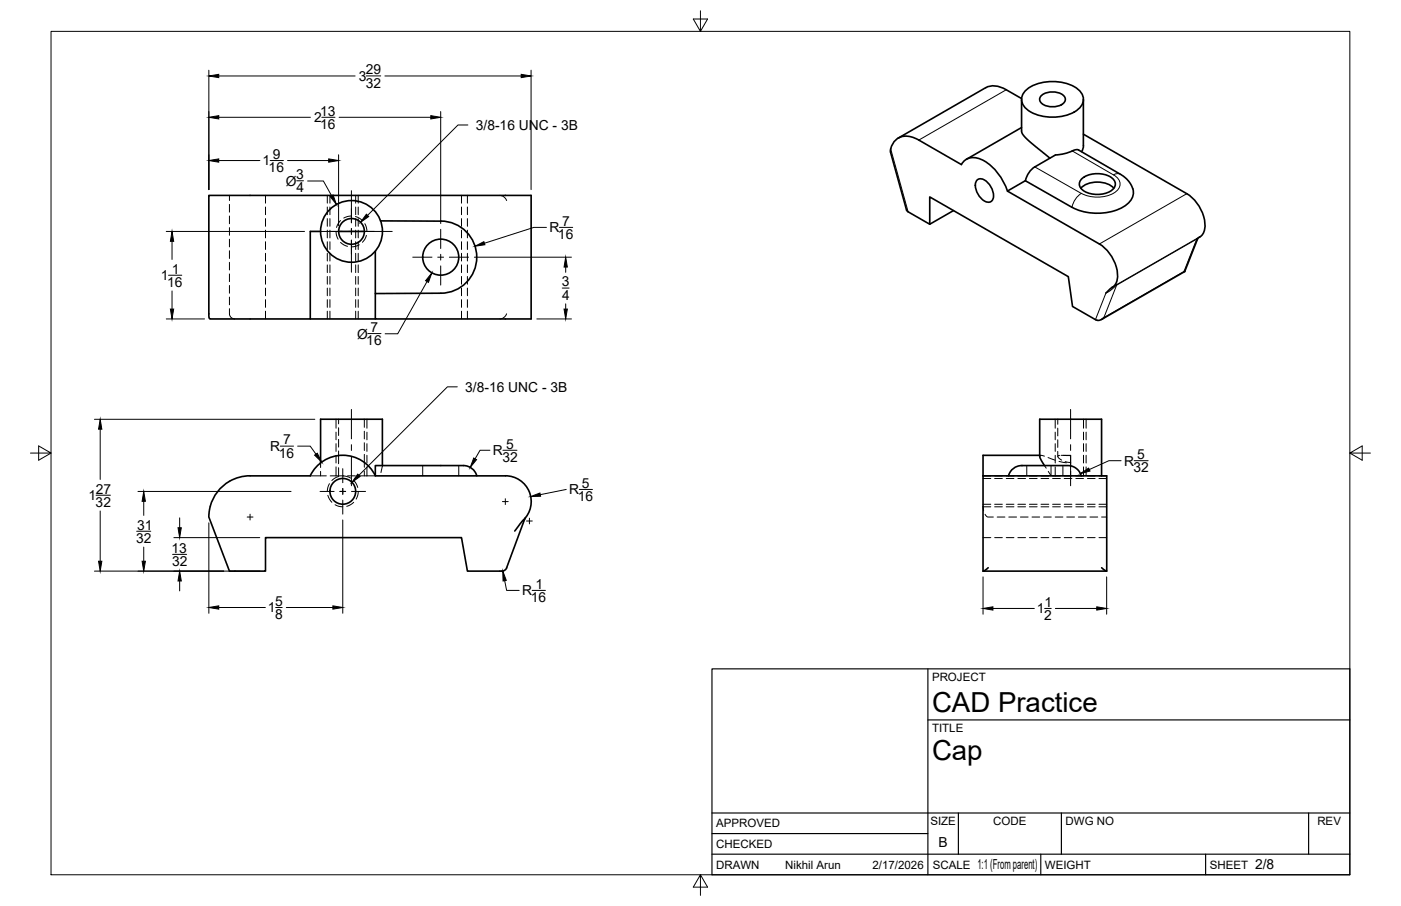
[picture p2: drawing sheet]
<svg xmlns="http://www.w3.org/2000/svg" width="432mm" height="279mm" viewBox="0 0 432 279" stroke-linecap="round" stroke-linejoin="round" font-family="sans-serif">
<!-- layer: Hidden -->
<g fill="none" stroke="#000" stroke-width=".31">
<path d="M70.7 60.3v1.5M70.7 63v2.4M70.7 66.6v2.4M70.7 70.2v2.4M70.7 73.8v2.3M70.7 77.3v2.4M81.8 60.3v2.4M81.8 63.8v2.4M81.8 67.4v2.4M81.8 71v2.4M81.8 74.5v2.4M81.8 78.1v2.4"/>
<path d="M101.7 60.3v2.4M101.7 63.8v2.4M101.7 67.4v2.4M101.7 71v2.4M101.7 74.5v2.4M101.7 78.1v2.4M103.6 71.4l.1 1.2 .5 1.2M104.9 68l-1.2 2.1M105 74.8l.9 .7 1.2 .5M108.3 66.6l-2.4 .6M109.6 66.8l1.1 .4 1 .8M109.6 60.3v2.4"/>
<path d="M109.6 63.8v2.4M109.6 67.4v2.4M109.6 71v2.4M109.6 74.5v2.4M109.6 78.1v2.4M110.7 75.5l-1.1 .5-1.3 .1M112.4 69l.5 1.1 .2 1.3M112.9 72.6l-.4 1.2-.8 .9M142.2 60.3v2.4M142.2 63.8v2.4M142.2 67.4v2.4M142.2 71v2.4"/>
<path d="M142.2 74.5v2.4M142.2 78.1v2.4M144.1 60.3v2.4M144.1 63.8v2.4M144.1 67.4v2.4M144.1 71v2.4M144.1 74.5v2.4M144.1 78.1v2.4M154.1 60.3a2.4 2.4 0 0 1 2 1.5M70.7 95.2v1.6a1.65 1.65 0 0 0 1.7 1.6M70.7 80.9v2.4M70.7 84.5v2.3"/>
<path d="M70.7 88v2.4M70.7 91.6v2.4M81.8 81.7v2.4M81.8 85.3v2.4M81.8 88.8v2.4M81.8 92.4v2.4M81.8 96v2.4M101.7 81.7v2.4M101.7 85.3v2.4M101.7 88.8v2.4M101.7 92.4v2.4M101.7 96v2.4"/>
<path d="M109.6 81.7v2.4M109.6 85.3v2.4M109.6 88.8v2.4M109.6 92.4v2.4M109.6 96v2.4M142.2 81.7v2.4M142.2 85.3v2.4M142.2 88.8v2.4M142.2 92.4v2.4M142.2 96v2.4M144.1 81.7v2.4M144.1 85.3v2.4"/>
<path d="M144.1 88.8v2.4M144.1 92.4v2.4M144.1 96v2.4M156.1 96.8a2.4 2.4 0 0 1-2 1.6M104.4 129.3v1.4M104.4 131.9v2.4M104.4 135.5v2.4M104.4 139.1v3.9M112.3 129.3v2.5M112.3 133v2.4M112.3 136.5v2.4M326 129.3v1.6"/>
<path d="M326 132v2.4M326 135.6v2.4M326 139.2v1.6M333.9 129.3v2.8M333.9 133.3v2.3M333.9 136.8v2.4M95.6 146.7h5M98.8 142.8v1.4M98.8 145.4v1.3M101 152.8l.5 1.1 .8 1M101.5 149.2l-.5 1.1-.1 1.2M101.8 146.7h4.1"/>
<path d="M103.3 155.7l1.1 .4 1.2 .2M104.4 144.2v2.5M104.4 146.9l-1.1 .5-1 .8M105.7 146.8l1.2 .1 1.1 .5M107.1 146.7h2.4M109 154.9l-1 .8-1.1 .4M109 148.2l1.3 2.1M110.4 151.6l-.1 1.2-.5 1.1M110.7 146.7h5M112.3 140.1v4M112.3 145.3v1.4M117.8 143.6l-.4 2.1"/>
<path d="M117.9 143.6v.1M130.3 143.6v3.1M141.4 143.6v3.1M303 156.1l.2 1.4M303 147.6h2.4M303 155.5h2.4M303.6 158.6l.8 .8h1.8M306.6 147.6h2.3M306.6 155.5h2.3M307.3 159.4h2.4M310.1 147.6h2.4M310.1 155.5h2.4"/>
<path d="M310.9 159.4h2.4M313.7 147.6h2.4M313.7 155.5h2.4M314.5 159.4h2.4M316.5 143.6v3.1M317.3 147.6h2.4M317.3 155.5h2.4M318.1 159.4h2.3M320.4 140.4h.4M320.8 147.6h2.4M320.8 155.5h2.4M321.6 159.4h2.4"/>
<path d="M321.9 140.7l-1.1-.3-.3 .4M321.9 143.6l.6 .8M323 141.1l2.2 .8M323.9 143.6v3.1l-.8-1.3M324.4 147.6h2.4M324.4 155.5h2.4M325.2 159.4h2.4M326.4 142.3l2.3 .4M326.6 140.4l-.5 .2v.3l1.1 1M327 140.4h3v2.2M327.6 143.6v3.1M327.7 140.4l2.3 .1"/>
<path d="M328 147.6h2.4M328 155.5h2.4M328.3 142.4l1.7 .2M328.8 159.4h2.4M329.9 142.8h.1M330 142.6v1.5M330 145.3v1.4M331.6 147.6h2.3M331.6 155.5h2.3M332.4 159.4h2.4M333.9 140.4v2.4M333.9 144v2.7"/>
<path d="M335.2 147.6h2.3M335.2 155.5h2.3M335.9 159.4h2.4M338.7 147.6h2.4M338.7 155.5h2.4M339.5 159.4h1.6M303 165.8h2.4M306.6 165.8h2.3M310.1 165.8h2.4M313.7 165.8h2.4M317.3 165.8h2.4M320.8 165.8h2.4"/>
<path d="M324.4 165.8h2.4M328 165.8h2.4M331.6 165.8h2.3M335.2 165.8h2.3M338.7 165.8h2.4"/>
</g>
<!-- layer: Visible -->
<g fill="none" stroke="#000" stroke-width=".51">
<path d="M314.9 30.6v10l.2 .6 1.7 2 6.8 5.6M314.9 30.4l-4.8-2.7a6.3 6.3 0 0 0-6.3-.6l-27 15.5M314.9 39.3l-17 9.8M316 28a13.9 13.9 0 0 1 14.2-1.7 5.2 5.2 0 0 1 3.7 4.7 6.9 6.9 0 0 1-5.9 4.7 13.7 13.7 0 0 1-12-2.5 3.6 3.6 0 0 1 0-5.2zM321 29.4a5.5 5.5 0 0 1 7.1 .5 1.93 1.93 0 0 1-1.5 2.7 5.5 5.5 0 0 1-6-1.2 1.5 1.5 0 0 1 .4-2zM333.9 30.6v14.3M274.5 45.9l-.1 1 5 17.9M274.5 45.9a5.1 5.1 0 0 1 8-3.1l13.8 7.9a4.4 4.4 0 0 1 6.2-1.5 16.7 16.7 0 0 1 8 9.7M301.2 55.5a2.51 2.51 0 0 1 3.3 .9 5.2 5.2 0 0 1 1.4 5.2 1.93 1.93 0 0 1-3.1 0 5.5 5.5 0 0 1-1.9-5.7zM316.1 55.7a6.6 6.6 0 0 1 2.8-4.2l6.4-3.7a18 18 0 0 0 5.9-1.5l1.2-.1 13.2 7.7 2.4 2.2a5.1 5.1 0 0 1 .8 5.3 12.6 12.6 0 0 1-11.1 4.4l-4.4-.7-2.9-1.2M333.1 58.1a7.7 7.7 0 0 1 10.2 0M333.6 55a7.8 7.8 0 0 1 9.8 .6 2.33 2.33 0 0 1-1.3 3.4 8 8 0 0 1-9-1 2.09 2.09 0 0 1 .5-3z"/>
<path d="M333.9 41.4l31.9 18.3a11.9 11.9 0 0 1 5.4 11.3 2.7 2.7 0 0 1-1.6 2.2l-.6 .7-3.9 9.8M333.9 44.9l-.5 1.9M98.8 71.4h-3.2v27l-31.1-.2-.1-.7v-37.2h99.3v38.1h-48v-7.9M104.4 71.4h7.9M117.3 68.1l18.6 .1a11.1 11.1 0 0 1 11 11.1 11.1 11.1 0 0 1-11 11.1l-20.2 .1v-13.1M279.4 64.8l.5 .5M279.9 65.3l6.7 3.9v-8.5l42.7 24.6 1.3 9.2 7 4.1a1.97 1.97 0 0 0 2.6-.7M293.9 64.9l-7.3 4.3M330.4 63.9l-14.4-8.2-5.5 3.2 28.3 16.3M338.8 75.2a11.8 11.8 0 0 1 5.5 11.4 3.2 3.2 0 0 1-1.5 2M95.6 98.4h20.1M342.8 88.6l-1.9 1.7"/>
<path d="M342.8 88.6h.1M364.9 83.7h.3M365.1 83.8l-25.6 14.7M64.8 156.1l-.4 3.3 6.3 16.7h11.1v-10.3h60.4l1.9 10.3h11l.6-.4 .5-.6 5.7-15.4M77.1 146.7h18.5M77.1 146.7a12.7 12.7 0 0 0-12.3 9.4M95.6 146.7a11.1 11.1 0 0 1 10.1-6.3 11.1 11.1 0 0 1 10 6.3M98.8 142.8v-13.5h19.1v14.3M155.8 146.7h-40.1v-3.1h26.5a4.4 4.4 0 0 1 4.8 3.1M155.8 146.7a8.1 8.1 0 0 1 7.5 5.5 8.1 8.1 0 0 1-2.7 8.9l-2 2.7M303 146.7l.1 29.4M303 146.7h38.1l-.1 29.4"/>
<path d="M320.4 140.4h-17.4v6.3M321.9 143.6l-1.4-2.7-.1-11.6h19.1v17.4M333.2 146.7l-1.1-1.9-.9-.7-1.2-.4-10.1-.1a18.9 18.9 0 0 0-7 .5l-1.5 1.4-.6 1.2M303.1 176.1h37.9M304.6 175.1l-1.5 1M339.5 175.1l1.5 1"/>
<circle cx="108.3" cy="71.4" r="4"/>
<circle cx="108.4" cy="71.4" r="9.5"/>
<circle cx="135.8" cy="79.3" r="5.6"/>
<circle cx="105.7" cy="151.5" r="4"/>
</g>
<!-- layer: Hidden Narrow -->
<g fill="none" stroke="#000" stroke-width=".31">
<path d="M100.9 60.3v2.4M100.9 63.8v2.4M100.9 67.4v2.4M100.9 71v2.4M100.9 74.5v2.4M100.9 78.1v2.4M110.4 60.3v2.4M110.4 63.8v2.4M110.4 67.4v2.4M110.4 71v2.4M110.4 74.5v2.4M110.4 78.1v2.4"/>
<path d="M100.9 81.7v2.4M100.9 85.3v2.4M100.9 88.8v2.4M100.9 92.4v2.4M100.9 96v2.4M110.4 81.7v2.4M110.4 85.3v2.4M110.4 88.8v2.4M110.4 92.4v2.4M110.4 96v2.4M103.6 129.3v2.8M103.6 133.3v2.3"/>
<path d="M103.6 136.8v2.4M113.1 129.3v2.8M113.1 133.3v2.3M113.1 136.8v2.4M325.2 129.3v2.8M325.2 133.3v2.3M325.2 136.8v2.4M334.8 129.3v2.8M334.8 133.3v2.3M334.8 136.8v2.4M103.6 140.4v2.4M103.6 144v2.7"/>
<path d="M113.1 140.4v2.4M113.1 144v2.7M303 146.8h2.4M303 156.3h2.4M306.6 146.8h2.3M306.6 156.3h2.3M310.1 146.8h2.4M310.1 156.3h2.4M313.7 146.8h2.4M313.7 156.3h2.4M317.3 146.8h2.4M317.3 156.3h2.4"/>
<path d="M320.8 146.8h2.4M320.8 156.3h2.4M324.4 146.8h2.4M324.4 156.3h2.4M325.2 140.4v2.4M325.2 144v2.7M328 146.8h2.4M328 156.3h2.4M331.6 146.8h2.3M331.6 156.3h2.3M334.8 140.4v2.4M334.8 144v2.7"/>
<path d="M335.2 146.8h2.3M335.2 156.3h2.3M338.7 146.8h2.4M338.7 156.3h2.4"/>
</g>
<!-- layer: Visible Narrow -->
<g fill="none" stroke="#000" stroke-width=".31">
<path d="M310.1 27.7l-26.9 15.5M274.5 45.9l5.4 19.4M318.9 51.5l14.4 8.1M330.5 46.5l12.7 7.4M333.3 59.6a6.7 6.7 0 0 0-2.9 4.3M343.2 53.9a3 3 0 0 1 2 2.9 3 3 0 0 1-2 2.8 11 11 0 0 1-9.9 0M345.3 53.7l-1.2-.1-.9 .3M365.8 59.7l-27 15.5M368.9 73.7h.1v.2M368.9 73.7l-24.8 14.2M368.9 73.7l-4 10-24.7 14.2 3.9-10M369 73.4l-.2 .3"/>
<path d="M369.7 73.1l-25.4 14.6M344.1 87.9l-2 1.8-1.2 .6-3.3 8.3M344.3 87.7l-1.5 .9M344.3 87.7l-.1 .2"/>
</g>
<!-- layer: Border -->
<path d="M15.7 9.7h400.3v260.1h-400.3zM215.9 3.3v6.4l-2.2-3.8h4.4l-2.2 3.8M9.4 139.7h6.3l-3.8-2.2v4.4l3.8-2.2M416 139.7l3.8 2.2v-4.4l-3.8 2.2h6.4M215.9 269.8l2.2 3.8h-4.4l2.2-3.8v6.3" fill="none" stroke="#000" stroke-width=".31"/>
<!-- layer: Titleblock -->
<path d="M219.4 206.3h196.6v63.5h-196.6zM286 206.3v63.5M286 222h130M219.4 257.1h66.6M219.4 250.7h196.6M295.4 250.7v12.7M327.1 250.7v12.7M403.3 250.7v12.7M219.4 263.4h196.6M320.8 263.4v6.4M371.6 263.4v6.4" fill="none" stroke="#000" stroke-width=".36"/>
<!-- layer: Smart Centers -->
<g fill="none" stroke="#000" stroke-width=".31">
<path d="M108.3 58.8v9.9M95.8 71.4h9.8M107.4 71.4h1.8M108.3 70.5v1.8M108.3 74.1v9.8M111 71.4h9.9M127.2 79.3h5.9M134.9 79.3h1.8M135.8 70.7v5.9M135.8 78.4v1.8M138.5 79.3h5.9M135.8 82v5.9"/>
<path d="M108.3 126.3v9M108.3 137.1v1.8M330 126.3v9M330 137.1v1.8M76.2 159.4h1.8M77.1 158.6v1.8M98.6 151.6h4.4M104.8 151.6h1.7M105.6 144.5v4.4M105.6 150.6v1.8M105.6 154.2v4.4M108.3 140.7v9.1"/>
<path d="M108.3 151.6h4.4M154.9 154.7h1.7M155.7 153.8v1.8M163.2 159.8v1.8M330 140.7v9.1M162.3 160.7h1.8"/>
</g>
<!-- layer: FD_Dimensions -->
<g fill="none" stroke="#000" stroke-width=".31">
<path d="M64.4 21.7v36.8M67.4 23.4h42.1M67.4 36.2h28.3M99.2 36.2h4.1M104.5 36.2h28.3M112.9 23.4h4.4M118.6 23.4h42M135.8 34.4v34.5M163.7 21.7v36.8M67.4 49.5h12.7M83.3 49.5h4.1M88.6 49.5h12.7"/>
<path d="M91.4 55.8h2.1M94.8 55.8h4.9l2.5 4.6M104.4 47.7v21.9M51.2 71.4h42.7M53 74.4v5.6M146.2 79.3h29.9M168.4 70.1h-3.9l-15.2 4.9M172.4 70.1h4.1M51.2 98.4h11.8M51.9 84.9h4.1M53 89.7v5.6M131.6 86.8l-9 16.1h-3.9"/>
<path d="M165.5 98.4h10.6M173.3 88.8h2.1M174.3 82.4v1.6M174.3 93.7v1.6M113.4 102.9h4M29.1 129.3h67.9M30.9 132.4v15.4M86.4 137.6h4.1M91.7 137.6h3.9l1.8 2.5M151 138.9h-3l-1.6 2.6M155 138.9h4.3M29.6 152.7h4.4"/>
<path d="M30.9 157.6v15.5M42.5 151.6h47.2M44.3 154.6v4.3M55.4 159.7v3.1M174.5 150.9l-8 1.6M178.5 150.9h4.1M345.5 142.1h-3.7l-6.1 2.7M349.5 142.1h4.4M29.1 176.1h51M42.1 163.8h4.4M44.3 168.7v4.4M53.2 171h4.3"/>
<path d="M53.6 165.8h26.5M55.4 179.2v3M64.4 161.2v27.9M105.6 160.3v28.8M155.6 179.1l.5 3h3.9M303 177.9v11.5M341.1 177.9v11.5M67.4 187.3h14.4M85 187.3h2M88.2 187.3h14.4M164 182.1h4.1M306 187.6h12.8"/>
<path d="M322 187.6h2M325.3 187.6h12.7"/>
</g>
<g fill="#000" stroke="#000" stroke-width=".31">
<path d="M64.4 23.4l3-.5v1zM64.4 36.2l3-.5v1zM132.8 35.7l3 .5-3 .5zM160.6 22.9l3.1 .5-3.1 .5zM64.4 49.5l3-.5v1zM101.3 49l3.1 .5-3.1 .5zM53 71.4l.5 3h-1zM101.8 60.6l.9-.5 1 3zM146.4 75.9l2.7-1.4 .4 1zM52.5 95.3h1l-.5 3.1zM133.1 84.2l-1 2.9-.9-.5zM173.8 95.3h1.1l-.6 3.1z"/>
<path d="M174.3 79.3l.6 3.1h-1.1zM30.9 129.3l.5 3.1h-1zM97 140.4l.8-.6 1.4 2.7zM44.3 151.6l.5 3h-1zM146 141.2l.9 .6-2 2.3zM163.5 153.1l2.9-1.1 .2 1zM333 146.1l2.5-1.7 .5 .9zM30.4 173.1h1l-.5 3zM43.8 173.1h1l-.5 3zM55.4 176.1l.5 3.1h-1zM54.9 162.8h1l-.5 3zM155 176.1l1 2.9-1 .2z"/>
<path d="M64.4 187.3l3-.5v1.1zM102.6 186.8l3 .5-3 .6zM303 187.6l3-.5v1.1zM338 187.1l3.1 .5-3.1 .6z"/>
</g>
<!-- layer: Hole Notes -->
<path d="M112.9 66.1l.7 .7-2.5 1.8zM110.3 146.2l.7 .7-2.5 1.8z" fill="#000" stroke="#000" stroke-width=".31"/>
<path d="M144.2 38.5h-3l-27.9 27.9M140.9 119.3h-3l-27.3 27.3" fill="none" stroke="#000" stroke-width=".31"/>
<g font-size="8.5">
<text x="287.3" y="219.5">CAD Practice</text>
<text x="287.3" y="234.5">Cap</text>
</g>
<g font-size="4.3">
<text x="112.8" y="22.9">29</text>
<text x="110.6" y="24.9">3</text>
<text x="112.8" y="27">32</text>
<text x="98.7" y="35.7">13</text>
<text x="96.8" y="37.7">2</text>
<text x="98.7" y="39.8">16</text>
<text x="146.7" y="40.1">3/8-16 UNC - 3B</text>
<text x="80.9" y="51">1</text>
<text x="82.8" y="53.1">16</text>
<text x="84.1" y="49">9</text>
<text x="88.1" y="57.3">Ø</text>
<text x="91.3" y="55.2">3</text>
<text x="91.4" y="59.3">4</text>
<text x="169.4" y="71.6">R</text>
<text x="173.3" y="69.6">7</text>
<text x="172" y="73.7">16</text>
<text x="49.6" y="86.4">1</text>
<text x="51.5" y="88.5">16</text>
<text x="53" y="84.4">1</text>
<text x="173.2" y="88.3">3</text>
<text x="173.2" y="92.4">4</text>
<text x="110" y="104.4">Ø</text>
<text x="112.9" y="106.5">16</text>
<text x="114.2" y="102.4">7</text>
<text x="143.4" y="120.8">3/8-16 UNC - 3B</text>
<text x="87.2" y="137.1">7</text>
<text x="83.3" y="139.1">R</text>
<text x="85.9" y="141.2">16</text>
<text x="151.9" y="140.4">R</text>
<text x="154.8" y="142.5">32</text>
<text x="156" y="138.3">5</text>
<text x="346.5" y="143.6">R</text>
<text x="350.5" y="141.6">5</text>
<text x="349.4" y="145.7">32</text>
<text x="27.3" y="154.2">1</text>
<text x="29.5" y="152.2">27</text>
<text x="175.5" y="152.5">R</text>
<text x="178.1" y="154.6">16</text>
<text x="179.4" y="150.4">5</text>
<text x="29.5" y="156.3">32</text>
<text x="42" y="167.4">32</text>
<text x="42.2" y="163.3">31</text>
<text x="52.9" y="170.5">13</text>
<text x="53" y="174.6">32</text>
<text x="161" y="183.6">R</text>
<text x="163.6" y="185.7">16</text>
<text x="165" y="181.6">1</text>
<text x="82.6" y="188.9">1</text>
<text x="84.8" y="186.8">5</text>
<text x="84.8" y="191">8</text>
<text x="319.6" y="189.2">1</text>
<text x="321.8" y="191.2">2</text>
<text x="322" y="187.1">1</text>
<text x="289.3" y="261.2">B</text>
<text x="301.2" y="268.1">1:1 (From parent)</text>
<text x="386.8" y="268.1">2/8</text>
</g>
<g font-size="3.5">
<text x="287.3" y="210.1">PROJECT</text>
<text x="287.3" y="225.8">TITLE</text>
<text x="220.7" y="255.2">APPROVED</text>
<text x="286.7" y="254.5">SIZE</text>
<text x="306.1" y="254.5">CODE</text>
<text x="328.4" y="254.5">DWG NO</text>
<text x="406" y="254.5">REV</text>
<text x="220.7" y="261.5">CHECKED</text>
<text x="220.7" y="267.9">DRAWN</text>
<text x="242" y="267.9">Nikhil Arun</text>
<text x="268.9" y="267.9">2/17/2026</text>
<text x="287.5" y="267.9">SCALE</text>
<text x="322.1" y="267.9">WEIGHT</text>
<text x="372.9" y="267.9">SHEET</text>
</g>
</svg>
